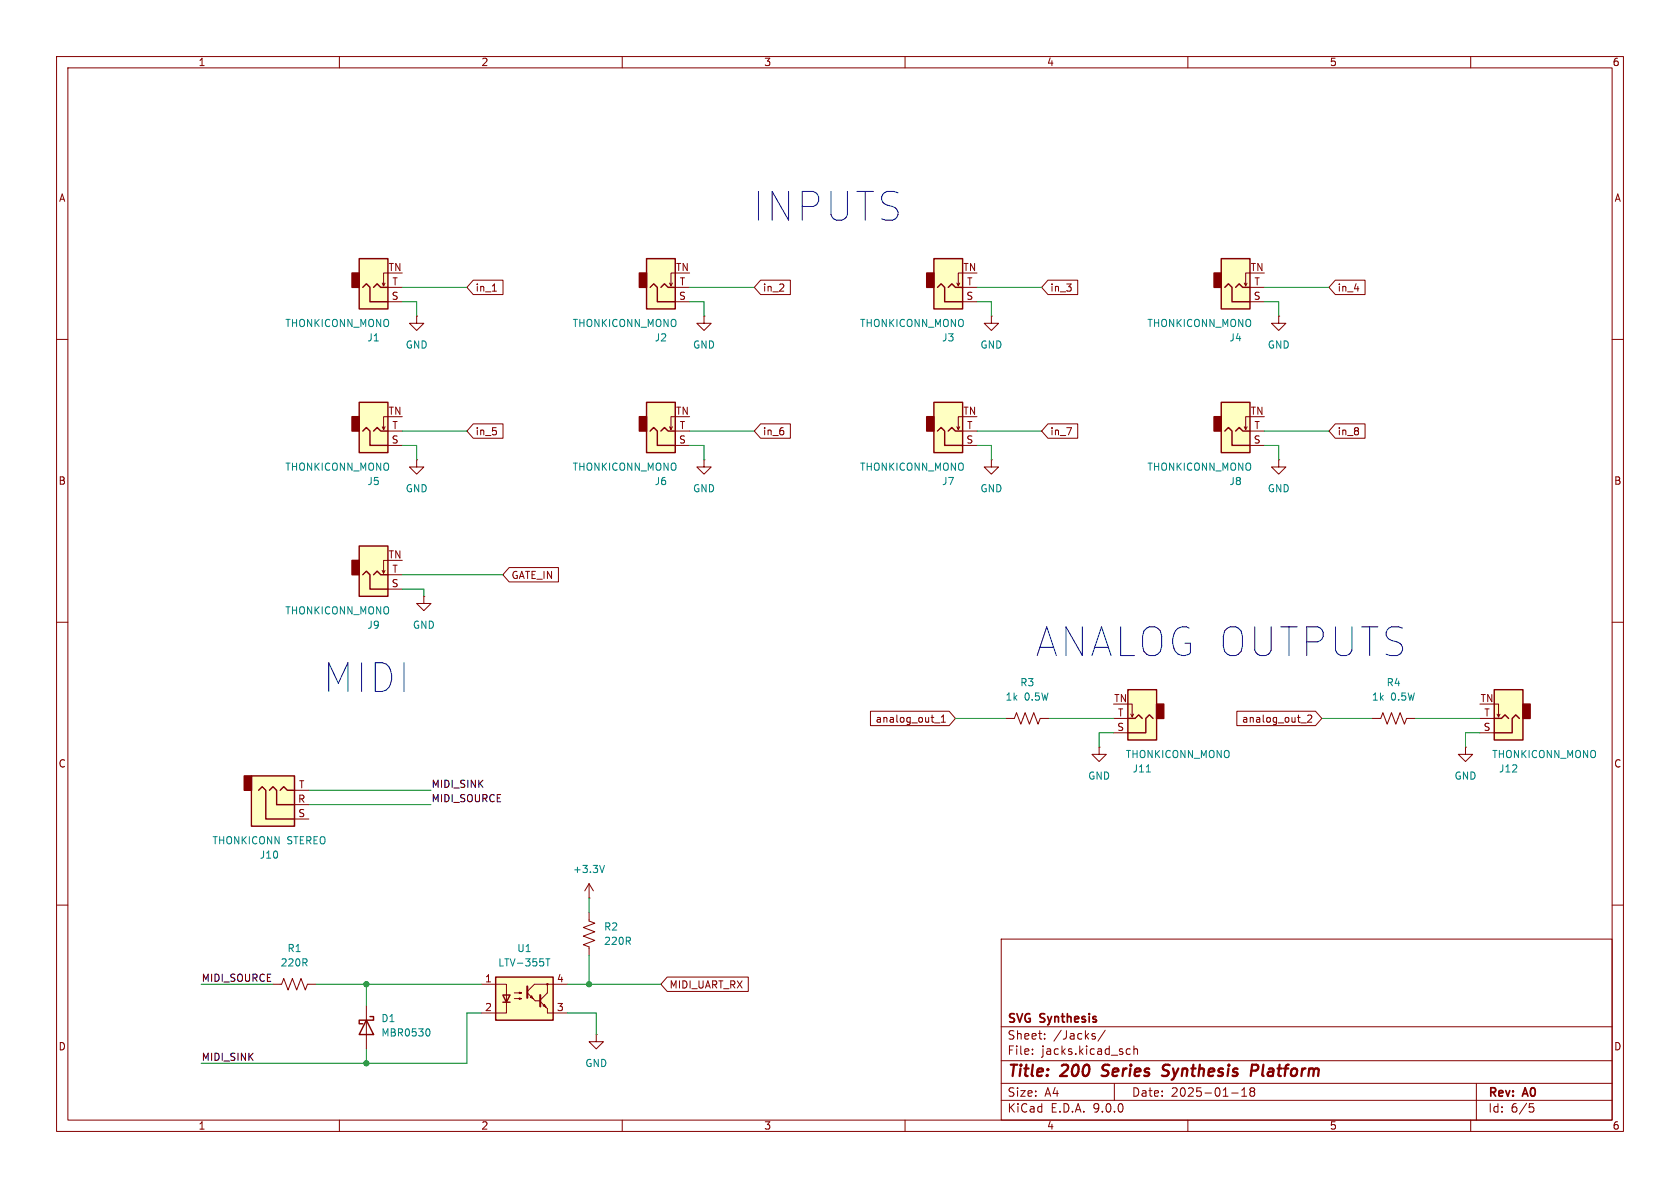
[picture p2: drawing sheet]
<svg xmlns="http://www.w3.org/2000/svg" width="297mm" height="210mm" viewBox="0 0 297 210" stroke-linecap="round" stroke-linejoin="round" font-family="sans-serif">
<path d="M0 0h297v210h-297z" fill="#fff" stroke="#fff" stroke-width=".18"/>
<g fill="none" stroke="#840000" stroke-width=".18">
<path d="M10 10h277v190h-277zM12 12h273v186h-273zM60 10v2M110 10v2M160 10v2M210 10v2M260 10v2M10 60h2M285 60h2M10 110h2M285 110h2M104.1 158.8h.1"/>
<path d="M104.1 156.2l-.7 1.3M104.1 156.2l.8 1.3M104.1 156.2v2.6M10 160h2M177 166h108v32h-108zM285 160h2M60 198v2M110 198v2M160 198v2M177 194.5h108M177 191.5h108M177 187.5h108"/>
<path d="M177 181.5h108M182.5 186.3v.1M182.5 185.5v.1M184.7 183.6v.1M184.7 182.8v.1M193.5 183.2l.2 .2-.2 .3M193.5 182.7l.1 .1M195.4 182.1l-1.3 2M197 191.5v3M199.2 186.3h.6M199.2 185.5h.6M200.5 185.5l.2-.1 .3 .1 .1 .9"/>
<path d="M200.5 184.9v1.5M210 198v2M217.7 193.2h1.2M219.5 193.8h.9M219.5 192.7l.5-.4v1.5M221 192.4v.3l.2 .2M221.2 192.9l-.2 .3v.5l.2 .1 .5-.1 .1-.2-.1-.4-.2-.2M221.2 192.3l.5 .1 .1 .2-.3 .3M221.2 192.9h.3M260 198v2M261 191.5v6.5M270.4 195.1h.7"/>
<path d="M270.5 195.7h.4l.3 .3-.2 .5-.5 .1"/>
</g>
<path d="M194.7 190.1l.3 .1M195.1 188.4l-.2 .2 .1 .4M206.5 190a.85 .85 0 0 1-1.1 .1M206.5 188.2l-.7 .1a.46 .46 0 0 0-.2 .5 .46 .46 0 0 0 .3 .4l.6 .2M221.4 188.2l.9 .1a.58 .58 0 0 1-.3 1h-.8" fill="none" stroke="#840000" stroke-width=".4"/>
<path d="M106.9 153l-.5 1.2" fill="none" stroke="#008484" stroke-width=".18"/>
<path d="M63.5 71.1h5.1v8.9h-5.1z" fill="#ffffc2"/>
<path d="M63.5 71.1h5.1v8.9h-5.1zM64.1 76.2l.7-.6 .6 .6v2.5h3.2M66 76.2l.7-.6 .6 .6h1.3" fill="none" stroke="#840000" stroke-width=".25"/>
<path d="M62.2 73.7h1.3v2.5h-1.3z" fill="#840000" stroke="#840000" stroke-width=".25"/>
<path d="M68.1 75.4l-.3 .5M68.6 73.7h-.8v2.2l-.2-.5M68.6 78.7h2.5M68.6 76.2h2.5" fill="none" stroke="#840000" stroke-width=".18"/>
<path d="M215.9 71.1h5.1v8.9h-5.1z" fill="#ffffc2"/>
<path d="M215.9 71.1h5.1v8.9h-5.1zM216.5 76.2l.7-.6 .6 .6v2.5h3.2M218.4 76.2l.7-.6 .6 .6h1.3" fill="none" stroke="#840000" stroke-width=".25"/>
<path d="M214.6 73.7h1.3v2.5h-1.3z" fill="#840000" stroke="#840000" stroke-width=".25"/>
<path d="M220.5 75.4l-.3 .5M221 73.7h-.8v2.2l-.2-.5M221 78.7h2.5M221 76.2h2.5" fill="none" stroke="#840000" stroke-width=".18"/>
<path d="M114.3 45.7h5.1v8.9h-5.1z" fill="#ffffc2"/>
<path d="M114.3 45.7h5.1v8.9h-5.1zM114.9 50.8l.7-.6 .6 .6v2.5h3.2M116.8 50.8l.7-.6 .6 .6h1.3" fill="none" stroke="#840000" stroke-width=".25"/>
<path d="M113 48.3h1.3v2.5h-1.3z" fill="#840000" stroke="#840000" stroke-width=".25"/>
<path d="M118.9 50l-.3 .5M119.4 48.3h-.8v2.2l-.2-.5M119.4 53.3h2.5M119.4 50.8h2.5" fill="none" stroke="#840000" stroke-width=".18"/>
<path d="M165.1 45.7h5.1v8.9h-5.1z" fill="#ffffc2"/>
<path d="M165.1 45.7h5.1v8.9h-5.1zM165.7 50.8l.7-.6 .6 .6v2.5h3.2M167.6 50.8l.7-.6 .6 .6h1.3" fill="none" stroke="#840000" stroke-width=".25"/>
<path d="M163.8 48.3h1.3v2.5h-1.3z" fill="#840000" stroke="#840000" stroke-width=".25"/>
<path d="M169.7 50l-.3 .5M170.2 48.3h-.8v2.2l-.2-.5M170.2 53.3h2.5M170.2 50.8h2.5M175.3 55.9v1.3h1.2l-1.2 1.2-1.3-1.2h1.3M175.3 55.9h.1" fill="none" stroke="#840000" stroke-width=".18"/>
<path d="M63.5 45.7h5.1v8.9h-5.1z" fill="#ffffc2"/>
<path d="M63.5 45.7h5.1v8.9h-5.1zM64.1 50.8l.7-.6 .6 .6v2.5h3.2M66 50.8l.7-.6 .6 .6h1.3" fill="none" stroke="#840000" stroke-width=".25"/>
<path d="M62.2 48.3h1.3v2.5h-1.3z" fill="#840000" stroke="#840000" stroke-width=".25"/>
<path d="M68.1 50l-.3 .5M68.6 48.3h-.8v2.2l-.2-.5M68.6 53.3h2.5M68.6 50.8h2.5M73.7 55.9v1.3h1.2l-1.2 1.2-1.3-1.2h1.3M73.7 55.9h.1" fill="none" stroke="#840000" stroke-width=".18"/>
<path d="M87.6 172.7h10.2v7.6h-10.2z" fill="#ffffc2"/>
<path d="M87.6 172.7h10.2v7.6h-10.2zM88.9 175.9h1.3l-.7 1.3zM88.9 177.2h1.3" fill="none" stroke="#840000" stroke-width=".25"/>
<g fill="none" stroke="#840000" stroke-width=".18">
<path d="M74.9 105.4v1.3h-1.2l1.2 1.3 1.3-1.3h-1.3M74.9 105.4h.1M85.1 174h4.4v3.3M89.5 177.2v1.9h-4.4M90.9 175.5h1.3l-.4 .1v-.2l.4 .1M90.9 176.5h1.3l-.4 .2v-.3l.4 .1M93.2 175.5l1.4 1.4h.9M93.7 176.3l.3-.3 .2 .5zM95.5 177l1.3 1.3v.8h3.5M96 177.8l.3-.3 .2 .6zM96.8 174v1.5l-1.3 1.3M100.3 174h-5.8l-1.3 1.3"/>
<path d="M105.4 182.9v1.3h1.3l-1.3 1.2-1.3-1.2h1.3M105.4 182.9h.1"/>
<circle cx="96.8" cy="174" r=".13"/>
</g>
<path d="M93.2 174.4v2M95.5 175.9v2" fill="none" stroke="#840000" stroke-width=".36"/>
<path d="M96.5 169.5h.7M96.9 169.5v1.3" fill="none" stroke="#008484" stroke-width=".18"/>
<path d="M63.5 96.5h5.1v8.9h-5.1z" fill="#ffffc2"/>
<path d="M63.5 96.5h5.1v8.9h-5.1zM64.1 101.6l.7-.6 .6 .6v2.5h3.2M66 101.6l.7-.6 .6 .6h1.3M65.4 179.7h.6v.6h-2.5v.7h.6M64.8 180.3l1.2 2.6h-2.5z" fill="none" stroke="#840000" stroke-width=".25"/>
<path d="M62.2 99.1h1.3v2.5h-1.3z" fill="#840000" stroke="#840000" stroke-width=".25"/>
<path d="M68.6 99.1h-.8v2.2l-.2-.5M124.5 81.3v1.3h1.2l-1.2 1.2-1.3-1.2h1.3M124.5 81.3h.1M68.1 100.8l-.3 .5M68.6 104.1h2.5M68.6 101.6h2.5M259.1 132.1v1.3h-1.3l1.3 1.2 1.2-1.2h-1.2M259.1 132.1h.1M64.8 177.8v7.6M104.1 161.3v1.5l1.1 .4-2.1 .8 2.1 .7-2.1 .8 2.1 .7-2.1 .8 1 .4v1.5" fill="none" stroke="#840000" stroke-width=".18"/>
<path d="M75.7 181.9a.79 .79 0 0 1 0 1.2" fill="none" stroke="#008484" stroke-width=".18"/>
<path d="M264.2 121.9h5v8.9h-5z" fill="#ffffc2"/>
<path d="M264.2 121.9h5v8.9h-5zM264.2 127h1.2l.7-.6 .6 .6M268.6 127l-.6-.6-.7 .6v2.5h-3.1" fill="none" stroke="#840000" stroke-width=".25"/>
<path d="M269.2 124.5h1.3v2.5h-1.3z" fill="#840000" stroke="#840000" stroke-width=".25"/>
<path d="M242.6 127h1.5l.4-1 .7 2 .8-2 .8 2 .7-2 .8 2 .4-1h1.5M261.6 129.5h2.6M261.6 127h2.6M264.2 124.5h.7v2.2l.3-.5M264.7 126.2l.2 .5" fill="none" stroke="#840000" stroke-width=".18"/>
<path d="M199.4 121.9h5.1v8.9h-5.1z" fill="#ffffc2"/>
<path d="M199.4 121.9h5.1v8.9h-5.1zM199.4 127h1.3l.6-.6 .6 .6M203.8 127l-.6-.6-.6 .6v2.5h-3.2" fill="none" stroke="#840000" stroke-width=".25"/>
<path d="M204.5 124.5h1.2v2.5h-1.2z" fill="#840000" stroke="#840000" stroke-width=".25"/>
<path d="M194.3 132.1v1.3h-1.3l1.3 1.2 1.3-1.2h-1.3M194.3 132.1h.1M196.8 129.5h2.6M196.8 127h2.6M199.4 124.5h.8v2.2l.2-.5M199.9 126.2l.3 .5" fill="none" stroke="#840000" stroke-width=".18"/>
<path d="M202.7 136.5h.7" fill="none" stroke="#008484" stroke-width=".18"/>
<path d="M165.1 71.1h5.1v8.9h-5.1z" fill="#ffffc2"/>
<path d="M165.1 71.1h5.1v8.9h-5.1zM165.7 76.2l.7-.6 .6 .6v2.5h3.2M167.6 76.2l.7-.6 .6 .6h1.3" fill="none" stroke="#840000" stroke-width=".25"/>
<path d="M163.8 73.7h1.3v2.5h-1.3z" fill="#840000" stroke="#840000" stroke-width=".25"/>
<path d="M169.7 75.4l-.3 .5M170.2 73.7h-.8v2.2l-.2-.5M170.2 78.7h2.5M170.2 76.2h2.5M48.3 174h1.5l.4-1 .7 2 .8-2 .8 2 .7-2 .8 2 .4-1h1.5" fill="none" stroke="#840000" stroke-width=".18"/>
<path d="M44.4 137.2h7.7v8.9h-7.7z" fill="#ffffc2"/>
<path d="M43.2 137.2h1.2v2.5h-1.2z" fill="#840000" stroke="#840000" stroke-width=".25"/>
<path d="M44.4 137.2h7.7v8.9h-7.7zM45.7 139.7l.7-.6 .6 .6v5.1h5.1M47.6 139.7l.7-.6 .6 .6v2.5h3.2M49.5 139.7l.7-.6 .6 .6h1.3" fill="none" stroke="#840000" stroke-width=".25"/>
<path d="M175.3 81.3v1.3h1.2l-1.2 1.2-1.3-1.2h1.3M175.3 81.3h.1M226.1 81.3v1.3h1.2l-1.2 1.2-1.3-1.2h1.3M226.1 81.3h.1M52.1 139.7h2.5M177.8 127h1.5l.4-1 .8 2 .7-2 .8 2 .8-2 .7 2 .4-1h1.5M52.1 144.8h2.5M52.1 142.2h2.5" fill="none" stroke="#840000" stroke-width=".18"/>
<path d="M215.9 45.7h5.1v8.9h-5.1z" fill="#ffffc2"/>
<path d="M215.9 45.7h5.1v8.9h-5.1zM216.5 50.8l.7-.6 .6 .6v2.5h3.2M218.4 50.8l.7-.6 .6 .6h1.3" fill="none" stroke="#840000" stroke-width=".25"/>
<path d="M214.6 48.3h1.3v2.5h-1.3z" fill="#840000" stroke="#840000" stroke-width=".25"/>
<path d="M220.5 50l-.3 .5M221 48.3h-.8v2.2l-.2-.5M221 53.3h2.5M221 50.8h2.5M226.1 55.9v1.3h1.2l-1.2 1.2-1.3-1.2h1.3M226.1 55.9h.1" fill="none" stroke="#840000" stroke-width=".18"/>
<path d="M114.3 71.1h5.1v8.9h-5.1z" fill="#ffffc2"/>
<path d="M114.3 71.1h5.1v8.9h-5.1zM114.9 76.2l.7-.6 .6 .6v2.5h3.2M116.8 76.2l.7-.6 .6 .6h1.3" fill="none" stroke="#840000" stroke-width=".25"/>
<path d="M113 73.7h1.3v2.5h-1.3z" fill="#840000" stroke="#840000" stroke-width=".25"/>
<g fill="none" stroke="#840000" stroke-width=".18">
<path d="M83.7 49.5h5.2v2.6h-5.2l-1.2-1.3zM87 51.5h.8M124.5 55.9v1.3h1.2l-1.2 1.2-1.3-1.2h1.3M124.5 55.9h.1M134.5 49.5h5.2v2.6h-5.2l-1.2-1.3zM185.3 49.5h5.2v2.6h-5.2l-1.2-1.3zM236.1 49.5h5.2v2.6h-5.2l-1.2-1.3zM83.7 74.9h5.2v2.6h-5.2l-1.2-1.3zM118.9 75.4l-.3 .5M119.4 73.7h-.8v2.2l-.2-.5M119.4 78.7h2.5M119.4 76.2h2.5"/>
<path d="M134.5 74.9h5.2v2.6h-5.2l-1.2-1.3zM185.3 74.9h5.2v2.6h-5.2l-1.2-1.3zM236.1 74.9h5.2v2.6h-5.2l-1.2-1.3zM73.7 81.3v1.3h1.2l-1.2 1.2-1.3-1.2h1.3M73.7 81.3h.1M90 100.3h8.7v2.6h-8.7l-1.1-1.3zM153.9 125.7h13.9l1.1 1.3-1.1 1.3h-13.9zM165.2 127.8h1M166.4 127.7h.7M166.4 126.8l.4-.4v1.3M218.7 125.7h13.9l1.1 1.3-1.1 1.3h-13.9zM230 127.8h.9"/>
<path d="M231.2 126.5l.5-.1 .2 .4-.8 .9h.8M118 172.7h14.3v2.6h-14.3l-1.2-1.3z"/>
</g>
<g fill="none" stroke="#008400" stroke-width=".18">
<path d="M71.1 53.3h2.6v2.6M71.1 50.8h11.4M121.9 53.3h2.6v2.6M121.9 50.8h11.4M172.7 53.3h2.6v2.6M172.7 50.8h11.4M223.5 53.3h2.6v2.6M223.5 50.8h11.4M71.1 78.7h2.6v2.6M71.1 76.2h11.4M121.9 78.7h2.6v2.6M121.9 76.2h11.4"/>
<path d="M172.7 78.7h2.6v2.6M172.7 76.2h11.4M223.5 78.7h2.6v2.6M223.5 76.2h11.4M71.1 104.1h3.8v1.3M71.1 101.6h17.8M54.6 139.7h21.6M168.9 127h8.9M185.4 127h11.4M196.8 129.5h-2.5v2.6M233.7 127h8.9M250.2 127h11.4"/>
<path d="M261.6 129.5h-2.5v2.6M54.6 142.2h21.6M104.1 158.8v2.5M35.6 174h12.7M55.9 174h29.2M64.8 174v3.8M85.1 179.1h-2.6v8.9h-46.9M100.3 174h16.5M100.3 179.1h5.1v3.8M104.1 168.9v5.1M64.8 185.4v2.6"/>
</g>
<g fill="#008400" stroke="#008400" stroke-width=".18">
<circle cx="64.8" cy="188" r=".46"/>
<circle cx="104.1" cy="174" r=".46"/>
<circle cx="64.8" cy="174" r=".46"/>
</g>
<g font-size="7.1" fill="#0000c2">
<text x="133.2" y="39.3">INPUTS</text>
<text x="183.2" y="116.3">ANALOG OUTPUTS</text>
<text x="57.2" y="122.7">MIDI</text>
</g>
<g font-size="2.8" fill="#840000">
<text x="178" y="190.9">Title:</text>
<text x="187.7" y="190.9">200</text>
<text x="195.7" y="190.9">Series</text>
<text x="207.2" y="190.9">Synthesis</text>
<text x="223.6" y="190.9">Platform</text>
</g>
<g font-size="2.1" fill="#840000">
<text x="178" y="184">Sheet:</text>
<text x="178" y="181.2">SVG</text>
<text x="184" y="181.2">Synthesis</text>
<text x="186.2" y="184">/Jacks/</text>
<text x="178" y="186.7">File:</text>
<text x="184.1" y="186.7">jacks.kicad_sch</text>
<text x="178" y="196.9">KiCad</text>
<text x="178" y="194.1">Size:</text>
<text x="184.7" y="194.1">A4</text>
<text x="185.7" y="196.9">E.D.A.</text>
<text x="193.3" y="196.9">9.0.0</text>
<text x="200" y="194.1">Date:</text>
<text x="207" y="194.1">2025-01-18</text>
<text x="263" y="194.3">Rev:</text>
<text x="263" y="196.9">Id:</text>
<text x="267.1" y="196.9">6/5</text>
<text x="269.4" y="194.3">A0</text>
</g>
<g font-size="1.8" fill="#840000">
<text x="35" y="11.9">1</text>
<text x="85" y="11.9">2</text>
<text x="135" y="11.9">3</text>
<text x="185" y="11.9">4</text>
<text x="235" y="11.9">5</text>
<text x="285" y="11.9">6</text>
<text x="10.3" y="35.9">A</text>
<text x="285.3" y="35.9">A</text>
<text x="68.6" y="48">TN</text>
<text x="69.1" y="53.1">S</text>
<text x="69.3" y="50.5">T</text>
<text x="84" y="51.8">in_1</text>
<text x="119.4" y="48">TN</text>
<text x="119.9" y="53.1">S</text>
<text x="120.1" y="50.5">T</text>
<text x="134.8" y="51.8">in_2</text>
<text x="170.2" y="48">TN</text>
<text x="170.7" y="53.1">S</text>
<text x="170.9" y="50.5">T</text>
<text x="185.6" y="51.8">in_3</text>
<text x="221" y="48">TN</text>
<text x="221.5" y="53.1">S</text>
<text x="221.7" y="50.5">T</text>
<text x="236.4" y="51.8">in_4</text>
<text x="68.6" y="73.4">TN</text>
<text x="69.3" y="75.9">T</text>
<text x="84" y="77.2">in_5</text>
<text x="119.4" y="73.4">TN</text>
<text x="120.1" y="75.9">T</text>
<text x="134.8" y="77.2">in_6</text>
<text x="170.2" y="73.4">TN</text>
<text x="170.9" y="75.9">T</text>
<text x="185.6" y="77.2">in_7</text>
<text x="221" y="73.4">TN</text>
<text x="221.7" y="75.9">T</text>
<text x="236.4" y="77.2">in_8</text>
<text x="69.1" y="78.5">S</text>
<text x="119.9" y="78.5">S</text>
<text x="170.7" y="78.5">S</text>
<text x="221.5" y="78.5">S</text>
<text x="10.3" y="85.9">B</text>
<text x="285.3" y="85.9">B</text>
<text x="68.6" y="98.8">TN</text>
<text x="69.3" y="101.3">T</text>
<text x="69.1" y="103.9">S</text>
<text x="90.3" y="102.6">GATE_IN</text>
<text x="196.9" y="124.2">TN</text>
<text x="261.6" y="124.2">TN</text>
<text x="154.7" y="128">analog_out_1</text>
<text x="197.4" y="129.3">S</text>
<text x="197.5" y="126.7">T</text>
<text x="219.5" y="128">analog_out_2</text>
<text x="262.2" y="129.3">S</text>
<text x="262.3" y="126.7">T</text>
<text x="10.3" y="135.9">C</text>
<text x="285.3" y="135.9">C</text>
<text x="52.6" y="142">R</text>
<text x="52.8" y="139.4">T</text>
<text x="52.6" y="144.5">S</text>
<text x="85.7" y="173.7">1</text>
<text x="98.4" y="173.7">4</text>
<text x="85.7" y="178.8">2</text>
<text x="98.4" y="178.8">3</text>
<text x="118.3" y="174.9">MIDI_UART_RX</text>
<text x="10.3" y="185.9">D</text>
<text x="285.3" y="185.9">D</text>
<text x="35" y="199.9">1</text>
<text x="85" y="199.9">2</text>
<text x="135" y="199.9">3</text>
<text x="185" y="199.9">4</text>
<text x="235" y="199.9">5</text>
<text x="285" y="199.9">6</text>
</g>
<g font-size="1.8" fill="#008484">
<text x="50.3" y="58">THONKICONN_MONO</text>
<text x="101.1" y="58">THONKICONN_MONO</text>
<text x="151.9" y="58">THONKICONN_MONO</text>
<text x="202.7" y="58">THONKICONN_MONO</text>
<text x="64.8" y="60.6">J1</text>
<text x="71.6" y="61.8">GND</text>
<text x="115.6" y="60.6">J2</text>
<text x="122.4" y="61.8">GND</text>
<text x="166.4" y="60.6">J3</text>
<text x="173.2" y="61.8">GND</text>
<text x="217.2" y="60.6">J4</text>
<text x="224" y="61.8">GND</text>
<text x="50.3" y="83.4">THONKICONN_MONO</text>
<text x="101.1" y="83.4">THONKICONN_MONO</text>
<text x="151.9" y="83.4">THONKICONN_MONO</text>
<text x="202.7" y="83.4">THONKICONN_MONO</text>
<text x="64.8" y="86">J5</text>
<text x="71.6" y="87.2">GND</text>
<text x="115.6" y="86">J6</text>
<text x="122.4" y="87.2">GND</text>
<text x="166.4" y="86">J7</text>
<text x="173.2" y="87.2">GND</text>
<text x="217.2" y="86">J8</text>
<text x="224" y="87.2">GND</text>
<text x="50.3" y="108.8">THONKICONN_MONO</text>
<text x="64.8" y="111.4">J9</text>
<text x="72.9" y="111.4">GND</text>
<text x="177.7" y="124.1">1k</text>
<text x="180.3" y="121.5">R3</text>
<text x="181.1" y="124.1">0.5W</text>
<text x="242.4" y="124.1">1k</text>
<text x="245" y="121.5">R4</text>
<text x="245.8" y="124.1">0.5W</text>
<text x="198.9" y="134.2">THONKICONN_MONO</text>
<text x="200.1" y="136.8">J11</text>
<text x="263.7" y="134.2">THONKICONN_MONO</text>
<text x="264.9" y="136.8">J12</text>
<text x="192.3" y="138">GND</text>
<text x="257" y="138">GND</text>
<text x="37.5" y="149.5">THONKICONN</text>
<text x="50.7" y="149.5">STEREO</text>
<text x="45.8" y="152">J10</text>
<text x="101.2" y="154.5">+3.3V</text>
<text x="106.7" y="164.7">R2</text>
<text x="106.7" y="167.2">220R</text>
<text x="49.5" y="171">220R</text>
<text x="50.7" y="168.5">R1</text>
<text x="88" y="171">LTV-355T</text>
<text x="91.3" y="168.5">U1</text>
<text x="67.3" y="180.9">D1</text>
<text x="67.3" y="183.4">MBR0530</text>
<text x="103.4" y="188.8">GND</text>
</g>
<g font-size="1.8">
<text x="76.2" y="141.9">MIDI_SOURCE</text>
<text x="76.2" y="139.4">MIDI_SINK</text>
<text x="35.6" y="173.6">MIDI_SOURCE</text>
<text x="35.6" y="187.6">MIDI_SINK</text>
</g>
</svg>
